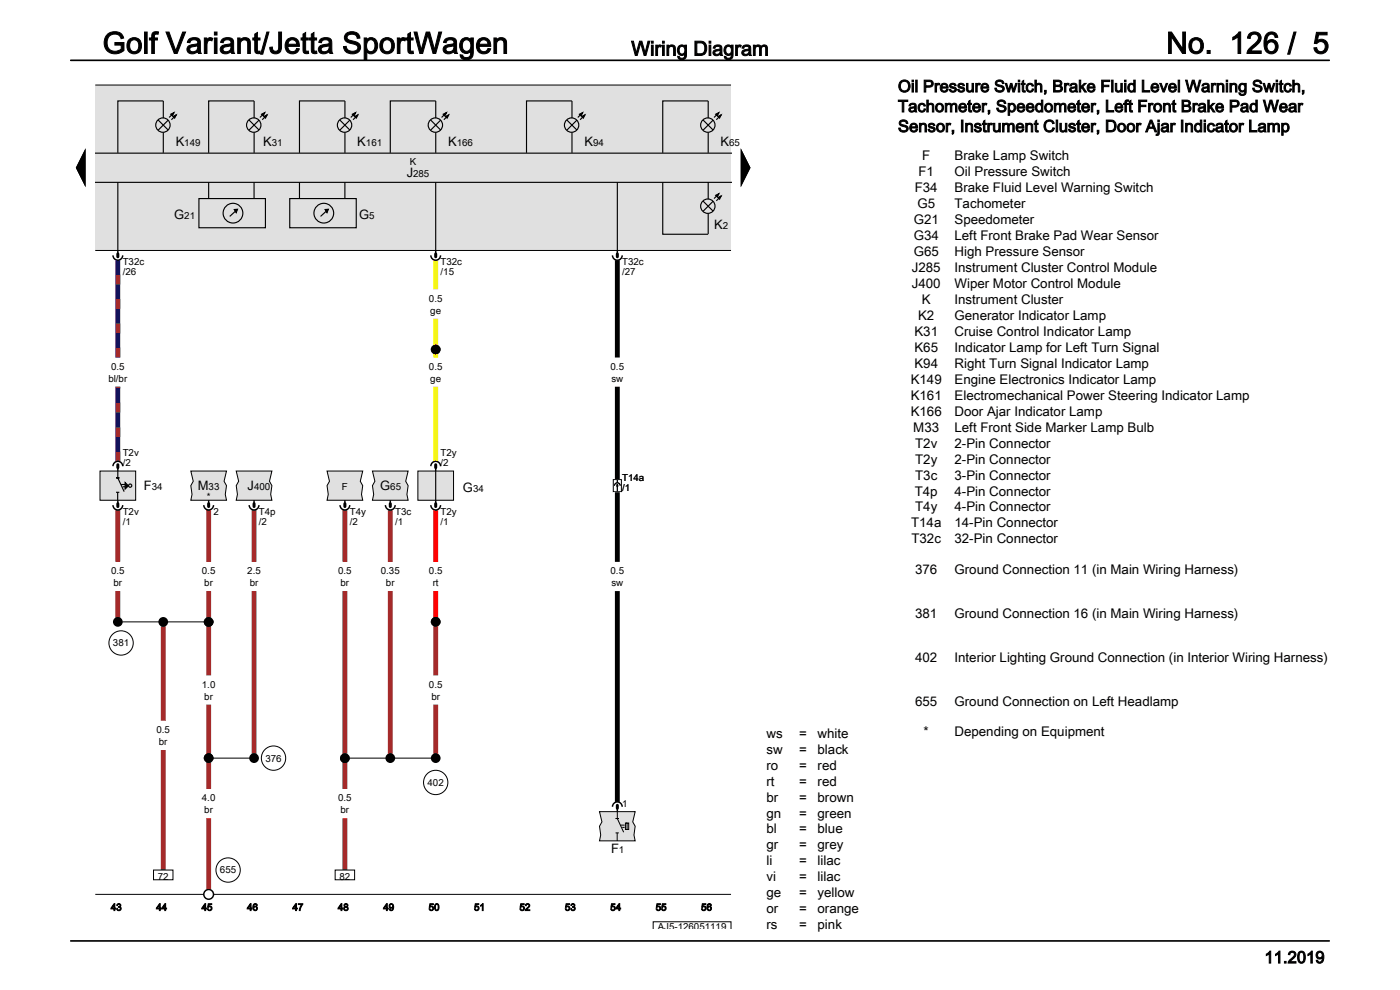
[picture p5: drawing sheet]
<svg xmlns="http://www.w3.org/2000/svg" width="297mm" height="210mm" viewBox="0 0 297 210" stroke-linecap="round" stroke-linejoin="round" font-family="sans-serif">
<path d="M20.2 189.7h134.9M138.6 197v-1.5h16.5v1.5" fill="none" stroke="#000" stroke-width=".21"/>
<path d="M21.2 99.9h7.6v6.2h-7.6z" fill="#e0e0e0"/>
<path d="M21.2 99.9h7.6v6.2h-7.6z" fill="none" stroke="#000" stroke-width=".21"/>
<g fill="none" stroke="#000" stroke-width=".24">
<path d="M25 99.9v1.5h.3h-.6h.3l1.3 2.9M24.6 104.4h.7M25 104.4v1.7M25.7 102.8h.8M26 103.3h.5M26.5 102.4l.7 .7-.7 .6z"/>
<circle cx="27.6" cy="103" r=".34"/>
</g>
<path d="M26.5 102.4l.7 .7-.7 .6z" fill="#000"/>
<path d="M20.2 18h134.9v35.1h-134.9z" fill="#e0e0e0"/>
<path d="M20.2 18h134.9M20.2 53.1h134.9M130.1 101.7h1.7v2.6h-1.7z" fill="none" stroke="#000" stroke-width=".21"/>
<g fill="#000">
<path d="M18.2 31.5v8.2l-2.1-4.1zM36.2 24.2l.7-.3-.3 .7zM36.7 24.7l.7-.3-.3 .7zM55.5 24.2l.7-.3-.4 .7zM56 24.7l.7-.3-.4 .7zM74.8 24.2l.6-.3-.3 .7zM75.2 24.7l.7-.3-.3 .7zM94 24.2l.7-.3-.3 .7zM94.5 24.7l.7-.3-.4 .7zM122.9 24.2l.7-.3-.3 .7zM123.4 24.7l.7-.3-.4 .7zM151.8 24.2l.7-.3-.3 .7z"/>
<path d="M152.3 24.7l.7-.3-.4 .7zM157.1 31.5l2.1 4.1-2.1 4.1zM49.7 44.4h.7l-.3 .7zM69 44.4h.7l-.3 .7zM151.8 41.4l.7-.3-.3 .7zM152.3 41.9l.7-.3-.4 .7z"/>
</g>
<g fill="none" stroke="#000" stroke-width=".24">
<path d="M20.2 38.7h134.9M20.2 32.5h134.9M25 38.7v14.4M33.6 25.5l2.1 2.1M34.6 25.1v-3.7h-9.6v11M34.6 28.1v4.3M35.7 25.5l-2.1 2.1M36.2 24.2l.7-.3-.3 .7zM36.7 24.7l.7-.3-.3 .7zM36.9 23.9l-1 1M37.4 24.4l-1 1M44.3 38.7v3.4"/>
<path d="M52.8 25.5l2.2 2.1M53.9 38.7v3.4M53.9 25.1v-3.7h-9.6v11M53.9 28.1v4.3M55 25.5l-2.2 2.1M55.5 24.2l.7-.3-.4 .7zM56 24.7l.7-.3-.4 .7zM56.2 23.9l-1.1 1M56.7 24.4l-1.1 1M63.5 38.7v3.4M72.1 25.5l2.1 2.1M73.2 38.7v3.4"/>
<path d="M73.2 25.1v-3.7h-9.7v11M73.2 28.1v4.3M74.2 25.5l-2.1 2.1M74.8 24.2l.6-.3-.3 .7zM75.2 24.7l.7-.3-.3 .7zM75.4 23.9l-1 1M75.9 24.4l-1 1M91.4 25.5l2.1 2.1M92.4 38.7v14.4M92.4 25.1v-3.7h-9.6v11M92.4 28.1v4.3M93.5 25.5l-2.1 2.1"/>
<path d="M94 24.2l.7-.3-.3 .7zM94.5 24.7l.7-.3-.4 .7zM94.7 23.9l-1 1M95.2 24.4l-1 1M120.3 25.5l2.1 2.1M121.3 25.1v-3.7h-9.6v11M121.3 28.1v4.3M122.4 25.5l-2.1 2.1M122.9 24.2l.7-.3-.3 .7zM123.4 24.7l.7-.3-.4 .7zM123.6 23.9l-1 1M124.1 24.4l-1 1"/>
<path d="M131 38.7v14.4M140.6 38.7v11h9.6M149.2 25.5l2.1 2.1M150.2 25.1v-3.7h-9.6v11M150.2 28.1v4.3M150.2 38.6v3.7M151.3 25.5l-2.1 2.1M151.8 24.2l.7-.3-.3 .7zM152.3 24.7l.7-.3-.4 .7zM152.5 23.9l-1 1M153 24.4l-1 1M42.2 42.1h14.1v6.2h-14.1z"/>
<path d="M49.7 44.4h.7l-.3 .7zM50.4 44.4l-1.7 1.5M61.5 42.1h14.1v6.2h-14.1zM69 44.4h.7l-.3 .7zM69.7 44.4l-1.7 1.5M149.2 42.7l2.1 2.1M150.2 45.3v4.3M151.3 42.7l-2.1 2.1M151.8 41.4l.7-.3-.3 .7zM152.3 41.9l.7-.3-.4 .7zM152.5 41.1l-1 1M153 41.6l-1 1"/>
<circle cx="34.6" cy="26.5" r="1.52"/>
<circle cx="53.8" cy="26.5" r="1.52"/>
<circle cx="73.1" cy="26.5" r="1.52"/>
<circle cx="92.4" cy="26.5" r="1.52"/>
<circle cx="121.3" cy="26.5" r="1.52"/>
<circle cx="150.2" cy="26.5" r="1.52"/>
<circle cx="49.4" cy="45.2" r="2.09"/>
<circle cx="68.7" cy="45.2" r="2.09"/>
<circle cx="150.2" cy="43.7" r="1.52"/>
</g>
<path d="M127.2 172.2h7.5l-.5 2.1 .5 1-.2 1.8 .2 1.3h-7.5l.2-1.3-.2-1.8 .5-1z" fill="#e0e0e0"/>
<path d="M127.2 172.2h7.5l-.5 2.1 .5 1-.2 1.8 .2 1.3h-7.5l.2-1.3-.2-1.8 .5-1zM130.6 176.7h.7M130.9 176.7v1.7M131 172.2v1.4h.3h-.7h.4l1.3 2.9M131.7 175h.8M132 175.5h.5M133 174.6h-.3v1.4h.3v-1.4h.4v1.4h-.4" fill="none" stroke="#000" stroke-width=".21"/>
<path d="M88.6 99.9h7.6v6.2h-7.6z" fill="#e0e0e0"/>
<g fill="none" stroke="#000" stroke-width=".21">
<path d="M88.6 99.9h7.6v6.2h-7.6zM24 131.9h21.3zM92.3 131.9h.3zM72.8 160.8h20z"/>
<circle cx="25.7" cy="136.4" r="2.58"/>
<circle cx="92.4" cy="166" r="2.58"/>
</g>
<path d="M92.4 99.9v6.2" fill="none" stroke="#000" stroke-width=".24"/>
<path d="M69.4 99.9h7.5l-.5 2.2 .5 .9-.2 1.9 .2 1.2h-7.5l.2-1.2-.2-1.9 .5-.9z" fill="#e0e0e0"/>
<path d="M69.4 99.9h7.5l-.5 2.2 .5 .9-.2 1.9 .2 1.2h-7.5l.2-1.2-.2-1.9 .5-.9z" fill="none" stroke="#000" stroke-width=".21"/>
<path d="M50.1 99.9h7.6l-.5 2.2 .5 .9-.3 1.9 .3 1.2h-7.6l.3-1.2-.3-1.9 .5-.9z" fill="#e0e0e0"/>
<g fill="none" stroke="#000" stroke-width=".21">
<path d="M50.1 99.9h7.6l-.5 2.2 .5 .9-.3 1.9 .3 1.2h-7.6l.3-1.2-.3-1.9 .5-.9zM43.4 160.8h11.4z"/>
<circle cx="58" cy="160.8" r="2.58"/>
<circle cx="48.4" cy="184.6" r="2.58"/>
</g>
<path d="M79 99.9h7.6l-.5 2.2 .5 .9-.3 1.9 .3 1.2h-7.6l.3-1.2-.3-1.9 .5-.9z" fill="#e0e0e0"/>
<path d="M79 99.9h7.6l-.5 2.2 .5 .9-.3 1.9 .3 1.2h-7.6l.3-1.2-.3-1.9 .5-.9z" fill="none" stroke="#000" stroke-width=".21"/>
<path d="M40.5 99.9h7.5l-.5 2.2 .5 .9-.2 1.9 .2 1.2h-7.5l.2-1.2-.2-1.9 .5-.9z" fill="#e0e0e0"/>
<path d="M40.5 99.9h7.5l-.5 2.2 .5 .9-.2 1.9 .2 1.2h-7.5l.2-1.2-.2-1.9 .5-.9zM130.4 103a.6 .6 0 0 1 .6-.6 .6 .6 0 0 1 .6 .6M131 101.8v.6M131 103.3v.9M71.1 184.6h4.1v2h-4.1z" fill="none" stroke="#000" stroke-width=".21"/>
<g fill="none" stroke="#fff" stroke-width="1.9" stroke-linecap="butt">
<path d="M25 55.2v20.6M92.4 55.2v6.2M131 55.2v20.6M92.4 67.6v8.2M25 82v15.9M92.4 82v15.9M131 82v19.6M25 108.2v11M73.2 108.2v11M92.4 108.2v11M131 104.4v14.8M25 125.4v6.5"/>
<path d="M44.3 131.9v11.4M73.2 125.4v42M92.4 125.4v17.9M131 125.4v44.7M44.3 149.5v17.9M92.4 149.5v11.3M44.3 173.5v15.2M73.2 173.5v11.1"/>
</g>
<path d="M25 55.2v20.6M25 82v15.9" fill="none" stroke="#00f" stroke-width="1" stroke-linecap="butt"/>
<path d="M25 75.8v-20.6M25 97.9v-15.9" fill="none" stroke="#a52a2a" stroke-width="1" stroke-dasharray="2.1 3.1" stroke-linecap="butt"/>
<g fill="none" stroke="#000" stroke-width=".31">
<path d="M24 54.2a1.03 1.03 0 0 0 1 1 1.03 1.03 0 0 0 1-1M25 53.1v1.1M91.4 54.2a1.03 1.03 0 0 0 1 1 1.03 1.03 0 0 0 1.1-1M92.4 53.1v1.1M129.9 54.2a1.03 1.03 0 0 0 1.1 1 1.03 1.03 0 0 0 1-1M131 53.1v1.1M24 98.9a1.03 1.03 0 0 1 1-1 1.03 1.03 0 0 1 1 1M25 98.9v1M91.4 98.9a1.03 1.03 0 0 1 1-1 1.03 1.03 0 0 1 1.1 1M92.4 98.9v1M24 107.1a1.03 1.03 0 0 0 1 1.1 1.03 1.03 0 0 0 1-1.1M25 106.1v1"/>
<path d="M72.1 107.1a1.03 1.03 0 0 0 1.1 1.1 1.03 1.03 0 0 0 1-1.1M73.2 106.1v1M91.4 107.1a1.03 1.03 0 0 0 1 1.1 1.03 1.03 0 0 0 1.1-1.1M92.4 106.1v1M129.9 171.1a1.03 1.03 0 0 1 1.1-1 1.03 1.03 0 0 1 1 1M131 171.1v1.1"/>
</g>
<path d="M25 53.9v.6M92.4 53.9v.6M131 53.9v.6M25 98.6v.6M92.4 98.6v.6M25 106.8v.7M73.2 106.8v.7M92.4 106.8v.7M131 170.8v.6" fill="none" stroke="#000" stroke-width=".64"/>
<path d="M131 55.2v20.6M131 82v19.6M131 104.4v14.8M131 125.4v44.7" fill="none" stroke="#000" stroke-width="1" stroke-linecap="butt"/>
<path d="M131 102.8v.4" fill="none" stroke="#000" stroke-width=".37"/>
<path d="M92.4 55.2v6.2M92.4 67.6v8.2M92.4 82v15.9" fill="none" stroke="#ff0" stroke-width="1" stroke-linecap="butt"/>
<g fill="#000">
<circle cx="92.4" cy="74.1" r="1.03"/>
<circle cx="25" cy="131.9" r="1.03"/>
<circle cx="44.3" cy="131.9" r="1.03"/>
<circle cx="92.4" cy="131.9" r="1.03"/>
<circle cx="44.3" cy="160.8" r="1.03"/>
<circle cx="73.2" cy="160.8" r="1.03"/>
<circle cx="92.4" cy="160.8" r="1.03"/>
</g>
<path d="M92.4 108.2v11M92.4 125.4v6.5" fill="none" stroke="#f00" stroke-width="1" stroke-linecap="butt"/>
<path d="M25 108.2v11M73.2 108.2v11M25 125.4v6.5M44.3 131.9v11.4M73.2 125.4v42M92.4 131.9v11.4M44.3 149.5v17.9M92.4 149.5v11.3M44.3 173.5v15.2M73.2 173.5v11.1" fill="none" stroke="#a52a2a" stroke-width="1" stroke-linecap="butt"/>
<circle cx="44.3" cy="189.7" r="1.03" fill="#fff"/>
<g fill="none" stroke="#000" stroke-width=".31">
<path d="M43.2 107.1a1.03 1.03 0 0 0 1.1 1.1 1.03 1.03 0 0 0 1-1.1M44.3 106.1v1M52.9 107.1a1.03 1.03 0 0 0 1 1.1 1.03 1.03 0 0 0 1-1.1M53.9 106.1v1M81.8 107.1a1.03 1.03 0 0 0 1 1.1 1.03 1.03 0 0 0 1-1.1M82.8 106.1v1"/>
<circle cx="44.3" cy="189.7" r="1.03"/>
</g>
<path d="M44.3 108.2v11M53.9 108.2v11M82.8 108.2v11M34.6 131.9v21M44.3 125.4v6.5M53.9 125.4v35.4M82.8 125.4v35.4M34.6 159.1v25.5" fill="none" stroke="#fff" stroke-width="1.9" stroke-linecap="butt"/>
<path d="M44.3 108.2v11M53.9 108.2v11M82.8 108.2v11M34.6 131.9v21M44.3 125.4v6.5M53.9 125.4v35.4M82.8 125.4v35.4M34.6 159.1v25.5" fill="none" stroke="#a52a2a" stroke-width="1" stroke-linecap="butt"/>
<path d="M44.3 106.8v.7M53.9 106.8v.7M82.8 106.8v.7" fill="none" stroke="#000" stroke-width=".64"/>
<g fill="#000">
<circle cx="34.6" cy="131.9" r="1.03"/>
<circle cx="44.3" cy="131.9" r="1.03"/>
<circle cx="53.9" cy="160.8" r="1.03"/>
<circle cx="82.8" cy="160.8" r="1.03"/>
</g>
<path d="M32.6 184.6h4.1v2h-4.1z" fill="none" stroke="#000" stroke-width=".21"/>
<path d="M15 12.8h267M15 199.6h267" fill="none" stroke="#000" stroke-width=".35"/>
<g font-size="6.3">
<text x="21.8" y="11.3">Golf Variant/Jetta SportWagen</text>
<text x="247.4" y="11.3">No. 126 / 5</text>
</g>
<text font-size="4.2" x="133.9" y="11.8">Wiring Diagram</text>
<g font-size="3.5">
<text x="190.5" y="19.5">Oil Pressure Switch, Brake Fluid Level Warning Switch,</text>
<text x="190.5" y="23.8">Tachometer, Speedometer, Left Front Brake Pad Wear</text>
<text x="190.5" y="28">Sensor, Instrument Cluster, Door Ajar Indicator Lamp</text>
<text x="268.2" y="204.3">11.2019</text>
</g>
<g font-size="2.8">
<text x="37.3" y="31">K</text>
<text x="55.8" y="31">K</text>
<text x="75.8" y="31">K</text>
<text x="95.1" y="31">K</text>
<text x="124" y="31">K</text>
<text x="152.9" y="31">K</text>
<text x="195.6" y="34">F</text>
<text x="202.5" y="34">Brake Lamp Switch</text>
<text x="86.3" y="37.4">J</text>
<text x="194.1" y="40.8">F34</text>
<text x="194.9" y="37.4">F1</text>
<text x="202.5" y="37.4">Oil Pressure Switch</text>
<text x="202.5" y="40.8">Brake Fluid Level Warning Switch</text>
<text x="37" y="46.5">G</text>
<text x="76.2" y="46.5">G</text>
<text x="193.8" y="47.5">G21</text>
<text x="194.6" y="44.1">G5</text>
<text x="202.5" y="44.1">Tachometer</text>
<text x="202.5" y="47.5">Speedometer</text>
<text x="151.5" y="48.6">K</text>
<text x="193.8" y="50.9">G34</text>
<text x="202.5" y="50.9">Left Front Brake Pad Wear Sensor</text>
<text x="193.4" y="57.7">J285</text>
<text x="193.8" y="54.3">G65</text>
<text x="202.5" y="54.3">High Pressure Sensor</text>
<text x="202.5" y="57.7">Instrument Cluster Control Module</text>
<text x="193.4" y="61.1">J400</text>
<text x="195.6" y="64.5">K</text>
<text x="202.5" y="61.1">Wiper Motor Control Module</text>
<text x="202.5" y="64.5">Instrument Cluster</text>
<text x="194" y="71.2">K31</text>
<text x="194.8" y="67.9">K2</text>
<text x="202.5" y="67.9">Generator Indicator Lamp</text>
<text x="202.5" y="71.2">Cruise Control Indicator Lamp</text>
<text x="194" y="74.6">K65</text>
<text x="202.5" y="74.6">Indicator Lamp for Left Turn Signal</text>
<text x="193.2" y="81.4">K149</text>
<text x="194" y="78">K94</text>
<text x="202.5" y="78">Right Turn Signal Indicator Lamp</text>
<text x="202.5" y="81.4">Engine Electronics Indicator Lamp</text>
<text x="193.2" y="84.8">K161</text>
<text x="193.2" y="88.2">K166</text>
<text x="202.5" y="84.8">Electromechanical Power Steering Indicator Lamp</text>
<text x="202.5" y="88.2">Door Ajar Indicator Lamp</text>
<text x="193.8" y="91.6">M33</text>
<text x="194.1" y="94.9">T2v</text>
<text x="202.5" y="91.6">Left Front Side Marker Lamp Bulb</text>
<text x="202.5" y="94.9">2-Pin Connector</text>
<text x="194.1" y="98.3">T2y</text>
<text x="194.1" y="101.7">T3c</text>
<text x="202.5" y="98.3">2-Pin Connector</text>
<text x="202.5" y="101.7">3-Pin Connector</text>
<text x="30.5" y="103.9">F</text>
<text x="42" y="103.9">M</text>
<text x="52.5" y="103.9">J</text>
<text x="80.7" y="103.9">G</text>
<text x="98.2" y="104.3">G</text>
<text x="194.1" y="105.1">T4p</text>
<text x="202.5" y="105.1">4-Pin Connector</text>
<text x="193.3" y="111.9">T14a</text>
<text x="194.1" y="108.5">T4y</text>
<text x="202.5" y="108.5">4-Pin Connector</text>
<text x="202.5" y="111.9">14-Pin Connector</text>
<text x="193.4" y="115.3">T32c</text>
<text x="202.5" y="115.3">32-Pin Connector</text>
<text x="194.1" y="121.7">376</text>
<text x="202.5" y="121.7">Ground Connection 11 (in Main Wiring Harness)</text>
<text x="194.1" y="131">381</text>
<text x="202.5" y="131">Ground Connection 16 (in Main Wiring Harness)</text>
<text x="194.1" y="140.4">402</text>
<text x="202.5" y="140.4">Interior Lighting Ground Connection (in Interior Wiring Harness)</text>
<text x="194.1" y="149.8">655</text>
<text x="202.5" y="149.8">Ground Connection on Left Headlamp</text>
<text x="162.6" y="156.5">ws</text>
<text x="162.6" y="159.9">sw</text>
<text x="169.5" y="156.5">=</text>
<text x="169.5" y="159.9">=</text>
<text x="173.4" y="156.5">white</text>
<text x="173.4" y="159.9">black</text>
<text x="195.9" y="156.2">*</text>
<text x="202.5" y="156.2">Depending on Equipment</text>
<text x="162.6" y="163.3">ro</text>
<text x="162.6" y="166.6">rt</text>
<text x="169.5" y="163.3">=</text>
<text x="169.5" y="166.6">=</text>
<text x="173.4" y="163.3">red</text>
<text x="173.4" y="166.6">red</text>
<text x="162.6" y="170">br</text>
<text x="162.6" y="173.4">gn</text>
<text x="169.5" y="170">=</text>
<text x="169.5" y="173.4">=</text>
<text x="173.4" y="170">brown</text>
<text x="173.4" y="173.4">green</text>
<text x="162.6" y="176.8">bl</text>
<text x="169.5" y="176.8">=</text>
<text x="173.4" y="176.8">blue</text>
<text x="129.6" y="181">F</text>
<text x="162.6" y="180.2">gr</text>
<text x="162.6" y="183.6">li</text>
<text x="169.5" y="180.2">=</text>
<text x="169.5" y="183.6">=</text>
<text x="173.4" y="180.2">grey</text>
<text x="173.4" y="183.6">lilac</text>
<text x="162.6" y="187">vi</text>
<text x="162.6" y="190.3">ge</text>
<text x="169.5" y="187">=</text>
<text x="169.5" y="190.3">=</text>
<text x="173.4" y="187">lilac</text>
<text x="173.4" y="190.3">yellow</text>
<text x="162.6" y="193.7">or</text>
<text x="162.6" y="197.1">rs</text>
<text x="169.5" y="193.7">=</text>
<text x="169.5" y="197.1">=</text>
<text x="173.4" y="193.7">orange</text>
<text x="173.4" y="197.1">pink</text>
</g>
<g font-size="2.1">
<text x="39.1" y="31">149</text>
<text x="57.7" y="31">31</text>
<text x="77.6" y="31">161</text>
<text x="87" y="35">K</text>
<text x="96.9" y="31">166</text>
<text x="125.8" y="31">94</text>
<text x="154.7" y="31">65</text>
<text x="87.6" y="37.4">285</text>
<text x="39.1" y="46.5">21</text>
<text x="78.3" y="46.5">5</text>
<text x="153.3" y="48.6">2</text>
<text x="26" y="56.2">T32c</text>
<text x="26" y="58.3">/26</text>
<text x="93.5" y="56.2">T32c</text>
<text x="93.5" y="58.3">/15</text>
<text x="132" y="56.2">T32c</text>
<text x="132" y="58.3">/27</text>
<text x="91" y="64">0.5</text>
<text x="91.3" y="66.5">ge</text>
<text x="23" y="81">bl/br</text>
<text x="23.6" y="78.4">0.5</text>
<text x="91" y="78.4">0.5</text>
<text x="91.3" y="81">ge</text>
<text x="129.5" y="78.4">0.5</text>
<text x="129.7" y="81">sw</text>
<text x="26" y="96.8">T2v</text>
<text x="26" y="98.9">/2</text>
<text x="93.5" y="96.8">T2y</text>
<text x="93.5" y="98.9">/2</text>
<text x="132" y="102">T14a</text>
<text x="32.2" y="103.9">34</text>
<text x="43.9" y="106.1">*</text>
<text x="44.3" y="103.9">33</text>
<text x="53.9" y="103.9">400</text>
<text x="72.5" y="103.9">F</text>
<text x="82.8" y="103.9">65</text>
<text x="100.3" y="104.3">34</text>
<text x="132" y="104">/1</text>
<text x="26" y="109.2">T2v</text>
<text x="26" y="111.3">/1</text>
<text x="45.3" y="109.2">2</text>
<text x="54.9" y="109.2">T4p</text>
<text x="54.9" y="111.3">/2</text>
<text x="74.2" y="109.2">T4y</text>
<text x="74.2" y="111.3">/2</text>
<text x="83.8" y="109.2">T3c</text>
<text x="83.8" y="111.3">/1</text>
<text x="93.5" y="109.2">T2y</text>
<text x="93.5" y="111.3">/1</text>
<text x="23.6" y="121.8">0.5</text>
<text x="24.1" y="124.3">br</text>
<text x="42.8" y="121.8">0.5</text>
<text x="43.3" y="124.3">br</text>
<text x="52.5" y="121.8">2.5</text>
<text x="53" y="124.3">br</text>
<text x="71.7" y="121.8">0.5</text>
<text x="72.2" y="124.3">br</text>
<text x="80.8" y="121.8">0.35</text>
<text x="81.9" y="124.3">br</text>
<text x="91" y="121.8">0.5</text>
<text x="91.8" y="124.3">rt</text>
<text x="129.5" y="121.8">0.5</text>
<text x="129.7" y="124.3">sw</text>
<text x="24" y="137.1">381</text>
<text x="42.8" y="145.8">1.0</text>
<text x="43.3" y="148.4">br</text>
<text x="91" y="145.8">0.5</text>
<text x="91.5" y="148.4">br</text>
<text x="33.2" y="155.5">0.5</text>
<text x="33.7" y="158.1">br</text>
<text x="56.3" y="161.5">376</text>
<text x="90.7" y="166.7">402</text>
<text x="42.8" y="169.9">4.0</text>
<text x="43.3" y="172.5">br</text>
<text x="71.7" y="169.9">0.5</text>
<text x="72.2" y="172.5">br</text>
<text x="132" y="171.1">1</text>
<text x="46.7" y="185.3">655</text>
<text x="131.3" y="181">1</text>
<text x="33.5" y="186.6">72</text>
<text x="72" y="186.6">82</text>
<text x="23.5" y="193.2">43</text>
<text x="33.1" y="193.2">44</text>
<text x="42.8" y="193.2">45</text>
<text x="52.4" y="193.2">46</text>
<text x="62" y="193.2">47</text>
<text x="71.7" y="193.2">48</text>
<text x="81.3" y="193.2">49</text>
<text x="90.9" y="193.2">50</text>
<text x="100.6" y="193.2">51</text>
<text x="110.2" y="193.2">52</text>
<text x="119.8" y="193.2">53</text>
<text x="129.5" y="193.2">54</text>
<text x="139.1" y="193.2">55</text>
<text x="139.5" y="197.3">AJ5-126051119</text>
<text x="148.7" y="193.2">56</text>
</g>
</svg>
